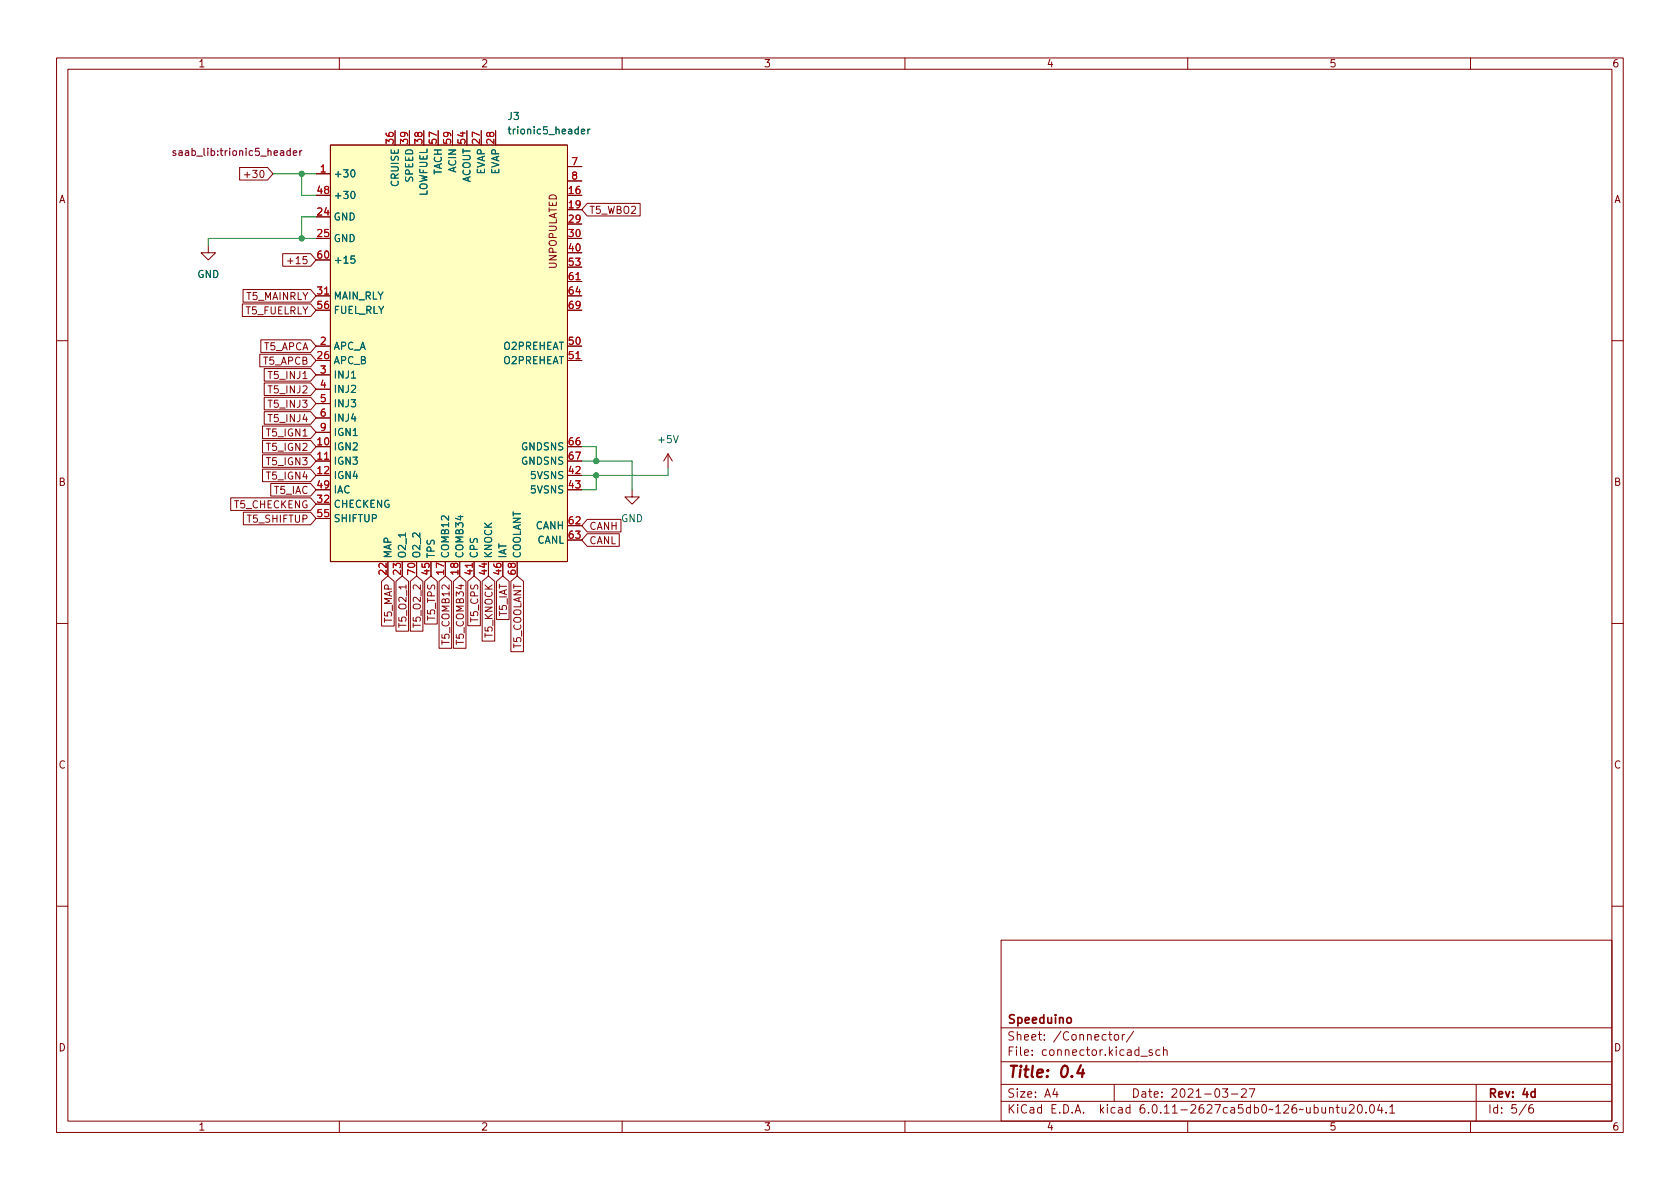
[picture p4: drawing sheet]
<svg xmlns="http://www.w3.org/2000/svg" width="297mm" height="210mm" viewBox="0 0 297 210" stroke-linecap="round" stroke-linejoin="round" font-family="sans-serif">
<g fill="none" stroke="#840000" stroke-width=".18">
<path d="M10 10.2h277v190.1h-277zM12 12.2h273v186.1h-273zM60 10.2v2M110 10.2v2M160 10.2v2M210 10.2v2M260 10.2v2M42.4 29.6h4.9l1 1.1-1 1.1h-4.9zM46.1 30.2l.1-.1a.68 .68 0 0 1 .5 .7 .68 .68 0 0 1-.5 .6l-.1-.1-.2-.4zM55.9 30.7h2.5M55.9 34.5h2.5M55.9 38.3h2.5"/>
<path d="M58.4 25.6h41.9v73.7h-41.9zM69.8 23.1v2.5M72.4 23.1v2.5M74.9 23.1v2.5M77.5 23.1v2.5M80 23.1v2.5M82.5 23.1v2.5M85.1 23.1v2.5M87.6 23.1v2.5M100.3 34.5h2.6M100.3 37.1h2.6M100.3 39.6h2.6"/>
<path d="M100.3 29.5h2.6M100.3 32h2.6M103.8 36h9.4v2.2h-9.4l-.9-1.1zM36.8 43.4v1.3h1.3l-1.3 1.3-1.2-1.3h1.2M42.8 53.7h12.1l1 1.2-1 1.1h-12.1zM43 51.2h11.9l1 1.1-1 1.1h-11.9zM50 44.9h4.9l1 1.1-1 1.1h-4.9zM54.2 45.4h-.6v.6l.1-.2 .5 .1 .1 .2-.1 .4-.2 .1-.4-.1M55.9 42.2h2.5M55.9 52.3h2.5M55.9 54.9h2.5M55.9 46h2.5"/>
<path d="M100.3 42.2h2.6M100.3 52.3h2.6M100.3 44.7h2.6M100.3 47.2h2.6M100.3 54.9h2.6M100.3 49.8h2.6M10 60.2h2M45.9 62.6h9l1 1.1-1 1.2h-9zM46.1 60.1h8.8l1 1.1-1 1.1h-8.8zM46.4 77.9h8.5l1 1.1-1 1.1h-8.5zM46.4 75.3h8.5l1 1.1-1 1.2h-8.5zM46.7 67.7h8.2l1 1.1-1 1.1h-8.2z"/>
<path d="M46.7 65.2h8.2l1 1.1-1 1.1h-8.2zM46.7 70.3h8.2l1 1.1-1 1.1h-8.2zM46.7 72.8h8.2l1 1.1-1 1.1h-8.2zM53.6 67h.7M55.9 79h2.5M55.9 61.2h2.5M55.9 63.7h2.5M55.9 66.3h2.5M55.9 68.8h2.5M55.9 71.4h2.5M55.9 73.9h2.5M55.9 76.4h2.5"/>
<path d="M100.3 79h2.6M100.3 61.2h2.6M100.3 63.7h2.6M285 60.2h2M40.8 88h14.1l1 1.1-1 1.2h-14.1zM43 90.6h11.9l1 1.1-1 1.1h-11.9zM46.4 83h8.5l1 1.1-1 1.1h-8.5zM46.4 80.4h8.5l1 1.1-1 1.1h-8.5zM47.9 85.5h7l1 1.1-1 1.1h-7zM55.9 81.5h2.5M55.9 84.1h2.5M55.9 89.1h2.5"/>
<path d="M55.9 86.6h2.5M55.9 91.7h2.5M68.6 99.3v2.5M71.1 99.3v2.5M73.7 99.3v2.5M76.2 99.3v2.5M78.7 99.3v2.5M81.3 99.3v2.5M83.8 99.3v2.5M86.4 99.3v2.5M88.9 99.3v2.5M91.4 99.3v2.5"/>
<path d="M100.3 81.5h2.6M100.3 84.1h2.6M100.3 86.6h2.6M100.3 93h2.6M100.3 95.5h2.6M103.8 94.4h5.7v2.2h-5.7l-.9-1.1zM103.8 91.8h6v2.3h-6l-.9-1.1zM111.8 86.6v1.3h1.2l-1.2 1.2-1.3-1.2h1.3M118.1 80.3l-.8 1.2M118.1 80.3v2.5M118.1 80.3l.8 1.2M10 110.2h2"/>
<path d="M67.5 102.8l1.1-1 1.1 1v7.9h-2.2zM70 102.8l1.1-1 1.1 1v8.8h-2.2zM71.8 103.4v.8M72.5 102.8l1.2-1 1.1 1v8.8h-2.3zM75.1 102.8l1.1-1 1.1 1v7.5h-2.2zM77.6 102.8l1.1-1 1.2 1v11.8h-2.3zM80.2 102.8l1.1-1 1.1 1v11.8h-2.2zM82.7 102.8l1.1-1 1.1 1v7.8h-2.2zM85.2 102.8l1.2-1 1.1 1v10.6h-2.3zM87.8 102.8l1.1-1 1.1 1v6.8h-2.2zM90.3 102.8l1.1-1 1.2 1v12.4h-2.3zM285 110.2h2"/>
<path d="M10 160.2h2M177 166.3h108v32h-108zM285 160.2h2M60 198.3v2M110 198.3v2M160 198.3v2M177 194.8h108M177 191.8h108M177 187.8h108M177 181.8h108M182.5 186.5v.1M182.5 185.7v.1"/>
<path d="M184.6 183.8v.1M184.6 183v.1M197 191.8v3M197.1 183.1l.2-.2 .4 .2 .1 .5-.2 .3h-.3l-.2-.1zM198.4 182.9v1M198.9 182.9l-.3 .1-.2 .2M200.4 182.4l-1.3 1.9M205.1 185.7l-.5-.1-.2 .3v.4l.1 .3h.6M205.7 185.8l.2-.2 .4 .1 .1 .9M205.7 185.1v1.5M210 198.3v2M217.7 193.5h1.2"/>
<path d="M219.5 192.7l.6-.2 .2 .2 .1 .3-1 1h1M220.9 192.5h1l-.7 1.5M238.6 195.5l.5-.2 .3 .2v.3l-.9 1h.9M240.2 195.4l.2-.1a.81 .81 0 0 1 .5 .7 .81 .81 0 0 1-.3 .8h-.1a.81 .81 0 0 1-.6-.6 .81 .81 0 0 1 .3-.8zM241.5 196.7v.1M242.4 195.4l.1-.1a.81 .81 0 0 1 .6 .7 .81 .81 0 0 1-.3 .8h-.2a.81 .81 0 0 1-.5-.6 .81 .81 0 0 1 .3-.8zM243.9 195.3l-.3 1h.9M244.3 195.8v1M245.1 196.7v.1M245.7 195.8l.4-.5v1.5M245.7 196.8h.9M260 198.3v2"/>
<path d="M261 191.8v6.5M271 195.3a.6 .6 0 0 0-.7 .7v.5l.1 .3h.5l.2-.1 .1-.5-.2-.2-.4-.1-.3 .3"/>
</g>
<path d="M188.8 180l.3-.1 .3 .3v.4l-.3 .3h-.3l-.2-.3v-.4z" fill="none" stroke="#840000" stroke-width=".3"/>
<path d="M62.1 30.2l.2-.2a.68 .68 0 0 1 .5 .7 .68 .68 0 0 1-.5 .6l-.2-.1-.1-.4zM62.1 34l.2-.2a.68 .68 0 0 1 .5 .7 .68 .68 0 0 1-.5 .6l-.2-.1-.1-.4zM102.8 23.3l.6-.2-.1-.2-.3-.1-.2 .2 .1 .6h.4M103.9 22.8v.9M104.3 22.8l-.4 .3M62.7 45.3h-.6l-.1 .6 .2-.1h.4l.2 .2-.1 .4-.2 .1-.5-.1M62.1 66.9h.8M119.1 77l.4 1.3 .4-1.3" fill="none" stroke="#006464" stroke-width=".18"/>
<path d="M58.4 25.6h41.9v73.7h-41.9z" fill="#ffffc2" stroke="#ffffc2" stroke-width=".18"/>
<path d="M57.4 52h.7M101.8 49.5h.8M101.8 63.4h.8M57.4 81.2h.7M83.5 99.6v.7" fill="none" stroke="#a90000" stroke-width=".18"/>
<path d="M49.6 26.7h.5l.1 .8M50.2 26.9l-.5 .1-.1 .2 .1 .3 .5-.1M51.3 26.7l-.3-.1-.3 .3 .1 .5h.5M51.3 26.2v1.3M51.9 27.1l.6-.2-.1-.2-.4-.1-.1 .2v.6h.5M53 26.6v.9M53.4 26.6l-.4 .3" fill="none" stroke="#840084" stroke-width=".18"/>
<path d="M48.3 30.7h7.6M53.3 30.7v3.8h2.6M55.9 38.3h-2.6v3.9M55.9 42.2h-19.1v1.2M102.9 79h2.5v2.5M102.9 81.5h8.9v5.1M105.4 84.1v2.5h-2.5M118.1 82.8v1.3h-15.2" fill="none" stroke="#009600" stroke-width=".18"/>
<g fill="#009600" stroke="#009600" stroke-width=".18">
<circle cx="53.3" cy="42.2" r=".46"/>
<circle cx="53.3" cy="30.7" r=".46"/>
<circle cx="105.4" cy="81.5" r=".46"/>
<circle cx="105.4" cy="84.1" r=".46"/>
</g>
<g font-size="2.8" fill="#840000">
<text x="178" y="191.2">Title:</text>
<text x="187.3" y="191.2">0.4</text>
</g>
<g font-size="2.1" fill="#840000">
<text x="178" y="184.5">Sheet:</text>
<text x="178" y="181.5">Speeduino</text>
<text x="186.2" y="184.5">/Connector/</text>
<text x="178" y="187.2">File:</text>
<text x="184.4" y="187.2">connector.kicad_sch</text>
<text x="178" y="197.4">KiCad</text>
<text x="178" y="194.6">Size:</text>
<text x="184.7" y="194.6">A4</text>
<text x="185.7" y="197.4">E.D.A.</text>
<text x="194.6" y="197.4">kicad</text>
<text x="200" y="194.6">Date:</text>
<text x="201.8" y="197.4">6.0.11-2627ca5db0~126~ubuntu20.04.1</text>
<text x="207" y="194.6">2021-03-27</text>
<text x="263" y="194.6">Rev:</text>
<text x="263" y="197.4">Id:</text>
<text x="267.1" y="197.4">5/6</text>
<text x="269.1" y="194.6">4d</text>
</g>
<g font-size="1.8" fill="#840000">
<text x="35" y="12.3">1</text>
<text x="85" y="12.3">2</text>
<text x="135" y="12.3">3</text>
<text x="185" y="12.3">4</text>
<text x="235" y="12.3">5</text>
<text x="285" y="12.3">6</text>
<text x="42.8" y="31.8">+30</text>
<text x="10.4" y="36.3">A</text>
<text x="104.1" y="38.2">T5_WBO2</text>
<text x="285.4" y="36.3">A</text>
<text x="50.5" y="47.1">+15</text>
<text x="98.8" y="47.7" transform="rotate(-90 98.8 47.7)">UNPOPULATED</text>
<text x="43.5" y="53.4">T5_MAINRLY</text>
<text x="43.3" y="56">T5_FUELRLY</text>
<text x="46.4" y="64.9">T5_APCB</text>
<text x="46.6" y="62.3">T5_APCA</text>
<text x="47.2" y="69.9">T5_INJ2</text>
<text x="47.2" y="67.4">T5_INJ1</text>
<text x="46.9" y="77.6">T5_IGN1</text>
<text x="47.2" y="72.5">T5_INJ3</text>
<text x="47.2" y="75">T5_INJ4</text>
<text x="46.9" y="80.1">T5_IGN2</text>
<text x="46.9" y="82.6">T5_IGN3</text>
<text x="10.3" y="86.3">B</text>
<text x="46.9" y="85.2">T5_IGN4</text>
<text x="48.3" y="87.7">T5_IAC</text>
<text x="285.3" y="86.3">B</text>
<text x="41.3" y="90.3">T5_CHECKENG</text>
<text x="43.5" y="92.8">T5_SHIFTUP</text>
<text x="104.1" y="94.1">CANH</text>
<text x="104.1" y="96.6">CANL</text>
<text x="69.7" y="110.2" transform="rotate(-90 69.7 110.2)">T5_MAP</text>
<text x="72.2" y="111.1" transform="rotate(-90 72.2 111.1)">T5_O2_1</text>
<text x="74.8" y="111.1" transform="rotate(-90 74.8 111.1)">T5_O2_2</text>
<text x="77.3" y="109.9" transform="rotate(-90 77.3 109.9)">T5_TPS</text>
<text x="84.9" y="110.2" transform="rotate(-90 84.9 110.2)">T5_CPS</text>
<text x="87.5" y="112.9" transform="rotate(-90 87.5 112.9)">T5_KNOCK</text>
<text x="90" y="109.1" transform="rotate(-90 90 109.1)">T5_IAT</text>
<text x="79.9" y="114.2" transform="rotate(-90 79.9 114.2)">T5_COMB12</text>
<text x="82.4" y="114.2" transform="rotate(-90 82.4 114.2)">T5_COMB34</text>
<text x="92.6" y="114.8" transform="rotate(-90 92.6 114.8)">T5_COOLANT</text>
<text x="10.3" y="136.3">C</text>
<text x="285.3" y="136.3">C</text>
<text x="10.3" y="186.3">D</text>
<text x="285.3" y="186.3">D</text>
<text x="35" y="200.3">1</text>
<text x="85" y="200.3">2</text>
<text x="135" y="200.3">3</text>
<text x="185" y="200.3">4</text>
<text x="235" y="200.3">5</text>
<text x="285" y="200.3">6</text>
</g>
<g font-size="1.8" fill="#006464">
<text x="89.7" y="21.6">J3</text>
<text x="89.7" y="24.1">trionic5_header</text>
<text x="58.9" y="31.8">+30</text>
<text x="58.9" y="35.6">+30</text>
<text x="70.9" y="33.1" transform="rotate(-90 70.9 33.1)">CRUISE</text>
<text x="73.4" y="32.4" transform="rotate(-90 73.4 32.4)">SPEED</text>
<text x="76" y="34.7" transform="rotate(-90 76 34.7)">LOWFUEL</text>
<text x="78.5" y="31" transform="rotate(-90 78.5 31)">TACH</text>
<text x="81" y="30.6" transform="rotate(-90 81 30.6)">ACIN</text>
<text x="83.6" y="32.3" transform="rotate(-90 83.6 32.3)">ACOUT</text>
<text x="86.1" y="30.9" transform="rotate(-90 86.1 30.9)">EVAP</text>
<text x="88.7" y="30.9" transform="rotate(-90 88.7 30.9)">EVAP</text>
<text x="58.9" y="39.4">GND</text>
<text x="58.9" y="43.2">GND</text>
<text x="58.9" y="47">+15</text>
<text x="34.8" y="49.5">GND</text>
<text x="58.9" y="53.3">MAIN_RLY</text>
<text x="58.9" y="55.9">FUEL_RLY</text>
<text x="58.9" y="62.2">APC_A</text>
<text x="58.9" y="64.8">APC_B</text>
<text x="88.9" y="62.2">O2PREHEAT</text>
<text x="88.9" y="64.8">O2PREHEAT</text>
<text x="58.9" y="67.3">INJ1</text>
<text x="58.9" y="69.9">INJ2</text>
<text x="58.9" y="72.4">INJ3</text>
<text x="58.9" y="74.9">INJ4</text>
<text x="58.9" y="77.5">IGN1</text>
<text x="58.9" y="80">IGN2</text>
<text x="58.9" y="82.6">IGN3</text>
<text x="92" y="80">GNDSNS</text>
<text x="92" y="82.6">GNDSNS</text>
<text x="116.1" y="78.7">+5V</text>
<text x="58.9" y="85.1">IGN4</text>
<text x="58.9" y="87.6">IAC</text>
<text x="93.6" y="85.1">5VSNS</text>
<text x="93.6" y="87.6">5VSNS</text>
<text x="58.9" y="90.2">CHECKENG</text>
<text x="58.9" y="92.7">SHIFTUP</text>
<text x="94.7" y="94">CANH</text>
<text x="109.7" y="92.7">GND</text>
<text x="69.6" y="98.8" transform="rotate(-90 69.6 98.8)">MAP</text>
<text x="72.1" y="98.8" transform="rotate(-90 72.1 98.8)">O2_1</text>
<text x="74.7" y="98.8" transform="rotate(-90 74.7 98.8)">O2_2</text>
<text x="77.2" y="98.8" transform="rotate(-90 77.2 98.8)">TPS</text>
<text x="79.8" y="98.8" transform="rotate(-90 79.8 98.8)">COMB12</text>
<text x="82.3" y="98.8" transform="rotate(-90 82.3 98.8)">COMB34</text>
<text x="84.8" y="98.8" transform="rotate(-90 84.8 98.8)">CPS</text>
<text x="87.4" y="98.8" transform="rotate(-90 87.4 98.8)">KNOCK</text>
<text x="89.9" y="98.8" transform="rotate(-90 89.9 98.8)">IAT</text>
<text x="92.5" y="98.8" transform="rotate(-90 92.5 98.8)">COOLANT</text>
<text x="95" y="96.5">CANL</text>
</g>
<text font-size="1.8" fill="#840084" x="30.3" y="27.9">saab_lib:trionic5_header</text>
<g font-size="1.8" fill="#a90000">
<text x="69.6" y="25.7" transform="rotate(-90 69.6 25.7)">36</text>
<text x="72.1" y="25.7" transform="rotate(-90 72.1 25.7)">39</text>
<text x="74.7" y="25.7" transform="rotate(-90 74.7 25.7)">38</text>
<text x="77.2" y="25.7" transform="rotate(-90 77.2 25.7)">57</text>
<text x="79.8" y="25.7" transform="rotate(-90 79.8 25.7)">59</text>
<text x="82.3" y="25.7" transform="rotate(-90 82.3 25.7)">54</text>
<text x="84.8" y="25.7" transform="rotate(-90 84.8 25.7)">27</text>
<text x="87.4" y="25.7" transform="rotate(-90 87.4 25.7)">28</text>
<text x="100.9" y="29.2">7</text>
<text x="55.9" y="34.3">48</text>
<text x="56.5" y="30.5">1</text>
<text x="100.3" y="34.3">16</text>
<text x="100.9" y="31.7">8</text>
<text x="55.9" y="38.1">24</text>
<text x="55.9" y="41.9">25</text>
<text x="100.3" y="36.8">19</text>
<text x="100.3" y="39.4">29</text>
<text x="100.3" y="41.9">30</text>
<text x="55.9" y="45.7">60</text>
<text x="100.3" y="44.4">40</text>
<text x="100.3" y="47">53</text>
<text x="55.9" y="52.1">31</text>
<text x="100.3" y="49.5">61</text>
<text x="100.3" y="52.1">64</text>
<text x="55.9" y="54.6">56</text>
<text x="100.3" y="54.6">69</text>
<text x="55.9" y="63.5">26</text>
<text x="56.5" y="61">2</text>
<text x="100.3" y="61">50</text>
<text x="100.3" y="63.5">51</text>
<text x="56.5" y="66">3</text>
<text x="56.5" y="68.6">4</text>
<text x="56.5" y="71.1">5</text>
<text x="56.5" y="73.7">6</text>
<text x="56.5" y="76.2">9</text>
<text x="55.9" y="78.7">10</text>
<text x="55.9" y="81.3">11</text>
<text x="55.9" y="83.8">12</text>
<text x="100.3" y="83.8">42</text>
<text x="100.3" y="78.7">66</text>
<text x="100.3" y="81.3">67</text>
<text x="55.9" y="88.9">32</text>
<text x="55.9" y="86.4">49</text>
<text x="100.3" y="86.4">43</text>
<text x="55.9" y="91.4">55</text>
<text x="100.3" y="92.7">62</text>
<text x="100.3" y="95.2">63</text>
<text x="68.3" y="101.9" transform="rotate(-90 68.3 101.9)">22</text>
<text x="70.9" y="101.9" transform="rotate(-90 70.9 101.9)">23</text>
<text x="73.4" y="101.9" transform="rotate(-90 73.4 101.9)">70</text>
<text x="75.9" y="101.9" transform="rotate(-90 75.9 101.9)">45</text>
<text x="78.5" y="101.9" transform="rotate(-90 78.5 101.9)">17</text>
<text x="81" y="101.9" transform="rotate(-90 81 101.9)">18</text>
<text x="83.6" y="101.9" transform="rotate(-90 83.6 101.9)">41</text>
<text x="86.1" y="101.9" transform="rotate(-90 86.1 101.9)">44</text>
<text x="88.6" y="101.9" transform="rotate(-90 88.6 101.9)">46</text>
<text x="91.2" y="101.9" transform="rotate(-90 91.2 101.9)">68</text>
</g>
</svg>
